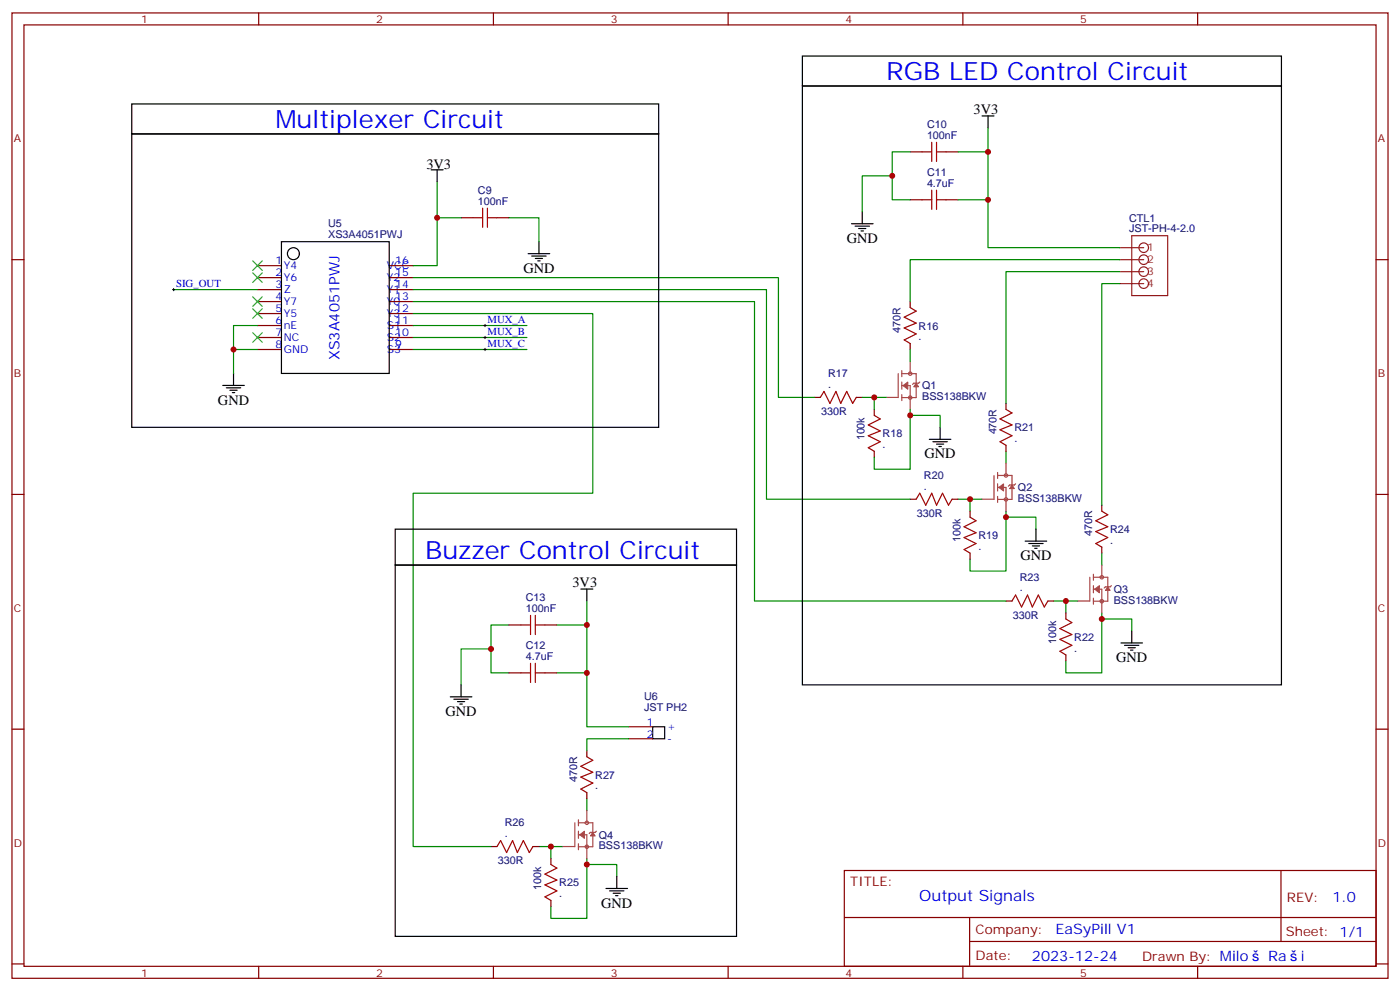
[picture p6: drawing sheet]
<svg xmlns="http://www.w3.org/2000/svg" width="412mm" height="292mm" viewBox="0 0 412 292" stroke-linecap="round" stroke-linejoin="round" font-family="sans-serif">
<g fill="none" stroke="#870000" stroke-width=".35">
<path d="M3.5 3.8h405.4v284.3h-405.4zM7.1 7.3h398.2v277.3h-398.2zM76.2 3.8v3.5M145.3 3.8v3.5M214.5 3.8v3.5M283.6 3.8v3.5M352.8 3.8v3.5M268.1 44.7h3.5M268.1 58.8h3.5M278.7 44.7h3.5M278.7 58.8h3.5M3.5 76.5h3.6"/>
<path d="M75.8 78.2h7.1M114.7 78.2h7M135.8 64.1h3.5M146.4 64.1h3.5M405.3 76.5h3.6M75.8 81.8h7.1M75.8 85.3h7.1M75.8 88.8h7.1M75.8 92.4h7.1M75.8 95.9h7.1M75.8 99.4h7.1M114.7 81.8h7"/>
<path d="M114.7 85.3h7M114.7 88.8h7M114.7 92.4h7M114.7 95.9h7M114.7 99.4h7M268.1 88.8v1.8M75.8 102.9h7.1M114.7 102.9h7M239.9 117.1h1.8M252.2 117.1h1.8M268.1 101.2v1.7M296.3 118.8v1.8"/>
<path d="M257.5 120.6v1.7M257.5 132.9v1.8M296.3 131.2v1.7M3.5 145.6h3.6M268.1 147h1.8M280.5 147h1.7M285.8 150.6v1.7M324.6 148.8v1.8M405.3 145.6h3.6M285.8 162.9v1.8M296.3 177h1.8M308.7 177h1.7"/>
<path d="M324.6 161.1v1.8M149.9 198.2h3.6M149.9 184.1h3.6M160.5 198.2h3.5M160.5 184.1h3.5M314 180.6v1.7M314 192.9v1.8M3.5 214.8h3.6M185.2 214.1h7.1M185.2 217.6h7.1M405.3 214.8h3.6M172.9 221.1v1.8"/>
<path d="M172.9 233.5v1.7M144.6 249.3h1.8M157 249.3h1.7M162.3 252.9v1.7M248.7 256.4h156.6v28.2h-156.6zM377.3 256.4v20.9M162.3 265.2v1.8M248.7 270.2h156.5M285.6 277.3h119.6M285.6 270.2v14.2M3.5 283.9h3.6M76.2 284.6v3.5"/>
<path d="M145.3 284.6v3.5M214.5 284.6v3.5M283.6 284.6v3.5M352.8 284.6v3.5M405.3 283.9h3.6"/>
</g>
<g fill="none" stroke="#000" stroke-width=".35">
<path d="M236.4 16.5h141.1v8.8h-141.1zM38.8 39.4h155.2v86.5h-155.2zM38.8 30.6h155.2v8.8h-155.2zM236.4 25.3h141.1v176.4h-141.1zM289.3 34.1h3.5M291 34.1v3.6M127 50h3.5M128.8 50v3.6M82.9 71.2h31.8v38.8h-31.8zM155.6 74.7h6.3M156.6 75.4h4.3M157.7 76.1h2.1"/>
<path d="M158.4 76.8h.7M158.7 71.2v3.5M250.8 65.9h6.4M251.9 66.6h4.2M252.9 67.3h2.2M253.6 68h.8M254 62.4v3.5M65.6 113.5h6.4M66.7 114.2h4.2M67.7 114.9h2.1M68.4 115.6h.7M68.8 110v3.5"/>
<path d="M273.8 129.4h6.3M274.8 130.1h4.2M275.9 130.8h2.1M276.6 131.5h.7M276.9 125.9v3.5M116.4 155.9h100.6v10.5h-100.6zM302 159.4h6.3M305.2 155.9v3.5M116.4 166.4h100.6v109.4h-100.6zM171.1 173.5h3.5M172.9 173.5v3.5M303 160.1h4.3"/>
<path d="M304.1 160.8h2.1M304.8 161.5h.7M330.2 189.4h6.3M331.3 190.1h4.2M332.3 190.8h2.1M333 191.5h.7M333.4 185.8v3.6M132.6 205.2h6.4M133.7 206h4.2M134.8 206.7h2.1M135.5 207.4h.7M135.8 201.7v3.5"/>
<path d="M192.3 214.1h3.5v3.5h-3.5zM181.7 258.2v3.5M178.5 261.7h6.4M179.6 262.4h4.2M180.6 263.1h2.1M181.3 263.8h.7"/>
<circle cx="86.4" cy="74.7" r="1.76"/>
</g>
<g fill="none" stroke="#008700" stroke-width=".35">
<path d="M291 37.7v35.3h38.8M128.8 53.6v24.6h-7.1M262.8 51.8h-8.8v10.6M268.1 44.7h-5.3v14.1h5.3M282.2 44.7h8.8M282.2 58.8h8.8M128.8 64.1h7M149.9 64.1h8.8v7.1M329.8 76.5h-61.7v12.3M51.2 85.3h24.6M75.8 95.9h-7v7M121.7 95.9h33.5"/>
<path d="M121.7 99.4h33.5M121.7 88.8h100.5v88.2h74.1M121.7 85.3h104.1v61.7h42.3M121.7 81.8h107.6v35.3h10.6M121.7 92.4h52.9v52.9h-52.9v104h22.9M329.8 80h-33.5v38.8M329.8 83.5h-5.2v65.3M75.8 102.9h-7v7.1M121.7 102.9h33.5M254 117.1h7.1M257.5 117.1v3.5M268.1 102.9v3.6"/>
<path d="M268.1 120.6v17.6h-10.6v-3.5M268.1 122.3h8.8v3.6M296.3 132.9v3.6M282.2 147h7.1M285.8 147v3.6M296.3 152.3h8.9v3.6M296.3 150.6v17.6h-10.5v-3.5M172.9 177v7.1h-8.9M310.4 177h7.1M314 177v3.6M324.6 162.9v3.5M144.6 191.1h-8.8v10.6"/>
<path d="M149.9 184.1h-5.3v14.1h5.3M172.9 184.1v14.1h-8.9M172.9 198.2v15.9h12.3M324.6 182.3h8.8v3.5M324.6 180.6v17.6h-10.6v-3.5M185.2 217.6h-12.3v3.5M172.9 235.2v3.6M158.7 249.3h7.1M162.3 249.3v3.6M172.9 254.6h8.8v3.6M172.9 252.9v17.6h-10.6v-3.5"/>
</g>
<path d="M50.8 85.3h.7M51.2 84.9v.8M142.5 95.9h.7M142.5 99.4h.7M142.9 95.5v.7M142.9 99.1v.7M142.5 102.9h.7M142.9 102.6v.7" fill="none" stroke="#000" stroke-width=".29"/>
<g fill="none" stroke="#a10000" stroke-width=".35">
<path d="M271.6 44.7h2.9M271.6 58.8h2.9M274.5 41.9v5.7M274.5 56v5.7M275.9 41.9v5.7M275.9 56v5.7M275.9 44.7h2.8M275.9 58.8h2.8M139.3 64.1h2.9M142.2 61.3v5.7M143.6 61.3v5.7M143.6 64.1h2.8"/>
<path d="M268.1 90.6l1.8 1.1-3.6 1.7 3.6 1.8-3.6 1.4 3.6 1.8-3.6 1.7 1.8 1.1M241.7 117.1l1-1.8 1.8 3.5 1.7-3.5 1.4 3.5 1.8-3.5 1.8 3.5 1-1.7M257.5 122.3l1.8 1.1-3.5 1.8 3.5 1.7-3.5 1.4 3.5 1.8-3.5 1.8 1.7 1M296.3 120.6l1.8 1-3.5 1.8 3.5 1.8-3.5 1.4 3.5 1.7-3.5 1.8 1.7 1.1M269.9 147l1-1.7 1.8 3.5 1.8-3.5 1.4 3.5 1.7-3.5 1.8 3.5 1.1-1.8M285.8 152.3l1.7 1.1-3.5 1.8 3.5 1.7-3.5 1.4 3.5 1.8-3.5 1.8 1.8 1M324.6 150.6l1.7 1-3.5 1.8 3.5 1.8-3.5 1.4 3.5 1.7-3.5 1.8 1.8 1M298.1 177l1.1-1.7 1.7 3.5 1.8-3.5 1.4 3.5 1.8-3.5 1.7 3.5 1.1-1.8M153.5 198.2h2.8M153.5 184.1h2.8M156.3 181.3v5.6M156.3 195.4v5.6"/>
<path d="M157.7 198.2h2.8M157.7 181.3v5.6M157.7 195.4v5.6M157.7 184.1h2.8M314 182.3l1.7 1.1-3.5 1.7 3.5 1.8-3.5 1.4 3.5 1.8-3.5 1.7 1.8 1.1M172.9 222.9l1.7 1-3.5 1.8 3.5 1.8-3.5 1.4 3.5 1.7-3.5 1.8 1.8 1.1M146.4 249.3l1.1-1.7 1.7 3.5 1.8-3.5 1.4 3.5 1.8-3.5 1.7 3.5 1.1-1.8M162.3 254.6l1.7 1.1-3.5 1.8 3.5 1.7-3.5 1.4 3.5 1.8-3.5 1.8 1.8 1"/>
</g>
<path d="M74.4 76.8l2.9 2.9M77.3 76.8l-2.9 2.9M74.4 98l2.9 2.8M74.4 80.4l2.9 2.8M74.4 87.4l2.9 2.8M74.4 90.9l2.9 2.9M77.3 98l-2.9 2.8M77.3 80.4l-2.9 2.8M77.3 87.4l-2.9 2.8M77.3 90.9l-2.9 2.9" fill="none" stroke="#3c3" stroke-width=".35"/>
<g fill="none" stroke="#8c2424" stroke-width=".35">
<path d="M329.8 73h7.1M329.8 76.5h7.1M333.4 69.4h10.6v17.7h-10.6zM329.8 80h7.1M329.8 83.5h7.1"/>
<circle cx="336.9" cy="73" r="1.41"/>
<circle cx="336.9" cy="76.5" r="1.41"/>
<circle cx="336.9" cy="83.5" r="1.41"/>
<circle cx="336.9" cy="80" r="1.41"/>
</g>
<g fill="none" stroke="#a64a4a" stroke-width=".35">
<path d="M261.1 117.1h3.4M264.6 110.1v7M265.6 109.2v1.7M265.6 112.5v2.1M265.6 116.2v1.8M265.6 113.6h2.5v7M265.6 110.1h4.3v7h-4.3M268.1 106.5v3.4M270.9 112.5l-.3 .4h-1.4l-.4 .3M293.9 139.2v1.7M296.3 136.5v3.4M289.3 147h3.4"/>
<path d="M292.8 140v7.1M293.9 142.5v2.1M293.9 146.2v1.8M293.9 143.6h2.4v7M293.9 140h4.2v7.1h-4.2M299.2 142.5l-.4 .4h-1.4l-.4 .3M317.5 177h3.5M321 170v7.1M322.1 169.1v1.8M322.1 172.5v2.1M322.1 176.2v1.8M322.1 173.6h2.5v7"/>
<path d="M322.1 170h4.2v7.1h-4.2M324.6 166.4v3.5M327.4 172.5l-.4 .3h-1.4l-.3 .4M172.9 238.8v3.4M165.8 249.3h3.5M169.3 242.3v7.1M170.4 241.5v1.7M170.4 244.8v2.1M170.4 248.5v1.8M170.4 245.9h2.5v7M170.4 242.3h4.2v7.1h-4.2M175.7 244.8l-.4 .4h-1.4l-.3 .3"/>
<circle cx="268.1" cy="110.1" r=".5"/>
<circle cx="268.1" cy="117.1" r=".5"/>
<circle cx="296.3" cy="140" r=".5"/>
<circle cx="296.3" cy="147.1" r=".5"/>
<circle cx="324.6" cy="177.1" r=".5"/>
<circle cx="324.6" cy="170" r=".5"/>
<circle cx="172.9" cy="242.3" r=".5"/>
<circle cx="172.9" cy="249.4" r=".5"/>
</g>
<g fill="#a64a4a" stroke="#a64a4a" stroke-width=".29">
<path d="M269.9 112.9l.7 1h-1.4z"/>
<path d="M266 113.6l1.4-1.1v2.1z"/>
<path d="M298.1 142.9l.7 1h-1.4z"/>
<path d="M294.2 143.6l1.4-1.1v2.1z"/>
<path d="M326.3 172.8l.7 1.1h-1.4z"/>
<path d="M322.4 173.6l1.4-1.1v2.1z"/>
<path d="M174.6 245.2l.7 1h-1.4z"/>
<path d="M170.7 245.9l1.5-1.1v2.1z"/>
</g>
<g fill="#c00">
<circle cx="128.8" cy="64.1" r=".88"/>
<circle cx="291" cy="44.7" r=".88"/>
<circle cx="291" cy="58.8" r=".88"/>
<circle cx="262.8" cy="51.8" r=".88"/>
<circle cx="144.6" cy="191.1" r=".88"/>
<circle cx="172.9" cy="184.1" r=".88"/>
<circle cx="172.9" cy="198.2" r=".88"/>
<circle cx="257.5" cy="117.1" r=".88"/>
<circle cx="268.1" cy="122.3" r=".88"/>
<circle cx="296.3" cy="152.3" r=".88"/>
<circle cx="285.8" cy="147" r=".88"/>
<circle cx="324.6" cy="182.3" r=".88"/>
<circle cx="314" cy="177" r=".88"/>
<circle cx="172.9" cy="254.6" r=".88"/>
<circle cx="162.3" cy="249.3" r=".88"/>
<circle cx="68.8" cy="102.9" r=".88"/>
</g>
<g font-size="7.4" fill="#00f">
<text x="261.1" y="23.6">RGB LED Control Circuit</text>
<text x="81.1" y="37.7">Multiplexer Circuit</text>
<text x="125.2" y="164.7">Buzzer Control Circuit</text>
</g>
<text font-size="4.6" fill="#00f" x="270.8" y="265.4">Output Signals</text>
<g font-size="4.2">
<text x="286.8" y="33.4">3V3</text>
<text x="125.6" y="49.7">3V3</text>
<text x="249.4" y="71.5">GND</text>
<text x="154.2" y="80.4">GND</text>
<text x="64.2" y="119.2">GND</text>
<text x="272.3" y="135">GND</text>
<text x="300.6" y="165">GND</text>
<text x="168.6" y="172.8">3V3</text>
<text x="328.8" y="195">GND</text>
<text x="131.2" y="210.9">GND</text>
<text x="177.1" y="267.3">GND</text>
</g>
<g font-size="4.2" fill="#00f">
<text x="100" y="106.1" transform="rotate(-90 100 106.1)">XS3A4051PWJ</text>
<text x="392.5" y="265.7">1.0</text>
<text x="310.9" y="275.2">EaSyPill V1</text>
<text x="304" y="283">2023-12-24</text>
<text x="373.5" y="282.9">Ra</text>
<text x="383.2" y="282.9">i</text>
</g>
<g font-size="3.9" fill="#800">
<text x="250.5" y="261">TITLE:</text>
<text x="379.1" y="265.7">REV:</text>
<text x="287.4" y="275.2">Company:</text>
<text x="378.7" y="275.8">Sheet: 1/1</text>
<text x="287.4" y="282.9">Date:</text>
<text x="336.4" y="282.9">Drawn By: Milo</text>
</g>
<g font-size="3.2" fill="#800">
<text x="41.6" y="6.8">1</text>
<text x="110.8" y="6.8">2</text>
<text x="179.9" y="6.8">3</text>
<text x="249.1" y="6.8">4</text>
<text x="318.2" y="6.8">5</text>
<text x="4.1" y="41.9">A</text>
<text x="405.9" y="41.9">A</text>
<text x="4.1" y="111.1">B</text>
<text x="405.9" y="111.1">B</text>
<text x="4.1" y="180.2">C</text>
<text x="405.9" y="180.2">C</text>
<text x="4.1" y="249.3">D</text>
<text x="405.9" y="249.3">D</text>
<text x="41.6" y="287.6">1</text>
<text x="110.8" y="287.6">2</text>
<text x="179.9" y="287.6">3</text>
<text x="249.1" y="287.6">4</text>
<text x="318.2" y="287.6">5</text>
</g>
<g font-size="3.2" fill="#000080">
<text x="273.1" y="40.9">100nF</text>
<text x="273.1" y="37.7">C10</text>
<text x="273.1" y="51.8">C11</text>
<text x="140.8" y="57.1">C9</text>
<text x="273.1" y="55">4.7uF</text>
<text x="140.8" y="60.3">100nF</text>
<text x="332.6" y="65.2">CTL1</text>
<text x="96.7" y="70.1">XS3A4051PWJ</text>
<text x="96.7" y="66.9">U5</text>
<text x="332.6" y="68.4">JST-PH-4-2.0</text>
<text x="265.3" y="98" transform="rotate(-90 265.3 98)">470R</text>
<text x="270.6" y="100.2">.</text>
<text x="270.6" y="97.1">R16</text>
<text x="243.9" y="111.1">R17</text>
<text x="243.9" y="114.2">.</text>
<text x="271.6" y="117.8">BSS138BKW</text>
<text x="271.6" y="114.7">Q1</text>
<text x="241.9" y="122.2">330R</text>
<text x="254.7" y="129.7" transform="rotate(-90 254.7 129.7)">100k</text>
<text x="260" y="131.9">.</text>
<text x="260" y="128.8">R18</text>
<text x="293.5" y="128" transform="rotate(-90 293.5 128)">470R</text>
<text x="298.8" y="130.2">.</text>
<text x="298.8" y="127">R21</text>
<text x="272.2" y="141.1">R20</text>
<text x="272.2" y="144.2">.</text>
<text x="299.9" y="147.8">BSS138BKW</text>
<text x="299.9" y="144.7">Q2</text>
<text x="270.1" y="152.2">330R</text>
<text x="282.9" y="159.7" transform="rotate(-90 282.9 159.7)">100k</text>
<text x="288.2" y="161.9">.</text>
<text x="288.2" y="158.8">R19</text>
<text x="321.7" y="158" transform="rotate(-90 321.7 158)">470R</text>
<text x="327" y="160.2">.</text>
<text x="327" y="157">R24</text>
<text x="300.4" y="171.1">R23</text>
<text x="154.9" y="177.1">C13</text>
<text x="300.4" y="174.2">.</text>
<text x="328.1" y="177.8">BSS138BKW</text>
<text x="328.1" y="174.7">Q3</text>
<text x="154.9" y="180.2">100nF</text>
<text x="298.3" y="182.2">330R</text>
<text x="154.9" y="191.1">C12</text>
<text x="311.1" y="189.7" transform="rotate(-90 311.1 189.7)">100k</text>
<text x="316.4" y="191.9">.</text>
<text x="316.4" y="188.8">R22</text>
<text x="154.9" y="194.3">4.7uF</text>
<text x="189.7" y="209.4">JST PH2</text>
<text x="189.7" y="206.3">U6</text>
<text x="170" y="230.3" transform="rotate(-90 170 230.3)">470R</text>
<text x="175.3" y="232.5">.</text>
<text x="175.3" y="229.4">R27</text>
<text x="148.7" y="243.4">R26</text>
<text x="148.7" y="246.5">.</text>
<text x="176.4" y="250.1">BSS138BKW</text>
<text x="176.4" y="247">Q4</text>
<text x="146.6" y="254.5">330R</text>
<text x="159.4" y="262" transform="rotate(-90 159.4 262)">100k</text>
<text x="164.8" y="261.1">R25</text>
<text x="164.7" y="264.2">.</text>
</g>
<g font-size="3.2" fill="#00f">
<text x="81.1" y="77.9">1</text>
<text x="116.4" y="77.9">16</text>
<text x="81.1" y="81.4">2</text>
<text x="83.6" y="79.3">Y4</text>
<text x="83.6" y="82.8">Y6</text>
<text x="113.9" y="82.8">Y2</text>
<text x="113.9" y="79.3">VCC</text>
<text x="116.4" y="81.4">15</text>
<text x="51.9" y="84.4">SIG_OUT</text>
<text x="81.1" y="84.9">3</text>
<text x="81.1" y="88.5">4</text>
<text x="83.6" y="86.4">Z</text>
<text x="83.6" y="89.9">Y7</text>
<text x="113.9" y="89.9">Y0</text>
<text x="113.9" y="86.4">Y1</text>
<text x="116.4" y="88.5">13</text>
<text x="116.4" y="84.9">14</text>
<text x="81.1" y="92">5</text>
<text x="81.1" y="95.5">6</text>
<text x="83.6" y="93.4">Y5</text>
<text x="113.9" y="93.4">Y3</text>
<text x="116.4" y="95.5">11</text>
<text x="116.4" y="92">12</text>
<text x="143.6" y="95">MUX_A</text>
<text x="81.1" y="99.1">7</text>
<text x="83.6" y="96.9">nE</text>
<text x="83.6" y="100.5">NC</text>
<text x="113.9" y="100.5">S2</text>
<text x="113.9" y="96.9">S1</text>
<text x="116.4" y="99.1">10</text>
<text x="143.6" y="98.5">MUX_B</text>
<text x="81.1" y="102.6">8</text>
<text x="83.6" y="104">GND</text>
<text x="113.9" y="104">S3</text>
<text x="116.4" y="102.6">9</text>
<text x="143.6" y="102.1">MUX_C</text>
<text x="190.5" y="213.7">1</text>
<text x="196.5" y="215.1">+</text>
<text x="190.5" y="217.2">2</text>
<text x="196.5" y="218.7">-</text>
</g>
<g font-size="3.2" fill="#8d2323">
<text x="338" y="74">1</text>
<text x="338" y="77.5">2</text>
<text x="338" y="81.1">3</text>
<text x="338" y="84.6">4</text>
</g>
</svg>
